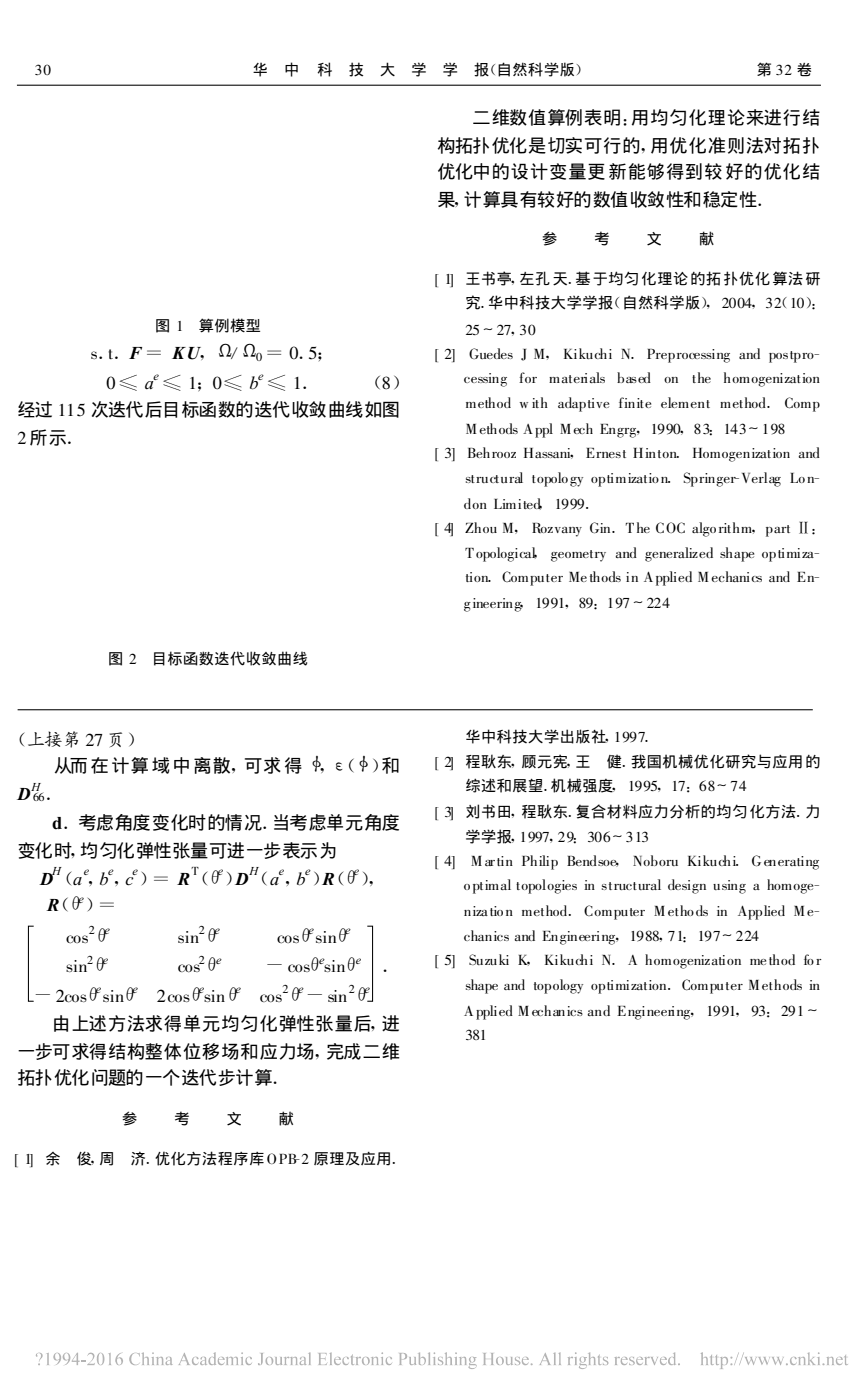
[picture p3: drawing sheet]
<svg xmlns="http://www.w3.org/2000/svg" width="175mm" height="283mm" viewBox="0 0 175 283" stroke-linecap="round" stroke-linejoin="round" font-family="sans-serif">
<path d="M3.4 17.3h162.7M3.6 143.7h160.8zM6.8 187.5h-1v15.2h1M74.3 187.5h1.1v15.2h-1.1" fill="none" stroke="#000" stroke-width=".21"/>
<g fill="#b3b3b3">
<path d="M7.3 274.2a.73 .73 0 0 1 1.2-.1 .73 .73 0 0 1-.3 1.1l-.3 .6v-.5a.93 .93 0 0 0 .1-1.3h-.2a.48 .48 0 0 0-.3 .7l-.2-.2zM7.7 276.2a.22 .22 0 0 1 .4 0 .22 .22 0 0 1-.4 0z" fill-rule="evenodd"/>
<path d="M141.6 274l.6-.2v1.2a.54 .54 0 0 1 .7-.3 .54 .54 0 0 1 .3 .7v.9l.3 .1h-.9l.3-.3v-.9a.35 .35 0 0 0-.3-.3 .35 .35 0 0 0-.4 .2v1.2l.3 .1h-.9l.3-.2v-2.1z" fill-rule="evenodd"/>
<path d="M13 274a.93 .93 0 0 1 1.1 .3 .93 .93 0 0 1 .1 1.1 1.34 1.34 0 0 1-1.5 1 1.26 1.26 0 0 0 1.1-1.1 .77 .77 0 0 1-1.1-.2 .77 .77 0 0 1 .3-1.1zM13.3 274a.64 .64 0 0 0-.3 .9 .64 .64 0 0 0 .9 .3 .99 .99 0 0 0-.5-1.2z" fill-rule="evenodd"/>
<path d="M15.6 273.9h.2v1.6h.3v.2h-.3v.7h-.3v-.7h-1v-.2zM15.5 274.2l-.8 1.3h.8z" fill-rule="evenodd"/>
<path d="M16.4 275.4h1v.3h-1z" fill-rule="evenodd"/>
<path d="M17.9 274a.73 .73 0 0 1 1 .1 .73 .73 0 0 1 0 1l-.9 1h.9l.4-.2-.2 .5h-1.5a2.65 2.65 0 0 0 1.2-1.9 .6 .6 0 0 0-.6-.3 .6 .6 0 0 0-.5 .4z" fill-rule="evenodd"/>
<path d="M19.9 274.1a.67 .67 0 0 1 .8-.2 .67 .67 0 0 1 .4 .7 1.34 1.34 0 0 1-.7 1.8 1.53 1.53 0 0 1-.5-2.3zM20.2 274a2.28 2.28 0 0 0 0 2.3h.3a2.23 2.23 0 0 0 0-2.3z" fill-rule="evenodd"/>
<path d="M21.8 274.1l.6-.2v2.2l.3 .3h-.9l.3-.1v-1.7v-.4z" fill-rule="evenodd"/>
<path d="M45.5 274.9l.6-.2v.3a.52 .52 0 0 1 .5-.3 .52 .52 0 0 1 .5 .3 .53 .53 0 0 1 .7-.3 .53 .53 0 0 1 .4 .6v.9l.2 .2h-.8l.3-.3v-.8a.35 .35 0 0 0-.3-.4 .35 .35 0 0 0-.4 .3v1.1l.2 .1h-.8l.2-.2v-.9a.37 .37 0 0 0-.2-.4 .37 .37 0 0 0-.5 .2v1.1l.3 .2h-.8l.2-.1v-1.3z" fill-rule="evenodd"/>
<path d="M125.8 274.9a.67 .67 0 0 1 .8-.2 .67 .67 0 0 1 .4 .6h-1.2a.6 .6 0 0 0 .4 .8 .6 .6 0 0 0 .8-.4 .74 .74 0 0 1-1 .7 .74 .74 0 0 1-.4-1.1zM126 274.9l-.2 .3h.8a.39 .39 0 0 0-.2-.4 .39 .39 0 0 0-.4 .1z" fill-rule="evenodd"/>
<path d="M28.5 274l.6-.2v1.2a.55 .55 0 0 1 .7-.3 .55 .55 0 0 1 .3 .7v.8l.3 .2h-.8l.2-.2v-1a.35 .35 0 0 0-.3-.4 .35 .35 0 0 0-.4 .3v1.1l.3 .2h-.9l.3-.1v-.3v-1.7v-.3z" fill-rule="evenodd"/>
<path d="M78.2 274.9a.54 .54 0 0 1 .7-.3 .54 .54 0 0 1 .3 .6h-.1a.42 .42 0 0 0-.5-.4 .42 .42 0 0 0-.3 .6 .59 .59 0 0 0 .4 .7 .59 .59 0 0 0 .7-.4 .75 .75 0 0 1-1 .7 .75 .75 0 0 1-.4-1.1z" fill-rule="evenodd"/>
<path d="M9.2 274.1l.7-.2v2.3l.3 .2h-.9l.3-.1v-2.1z" fill-rule="evenodd"/>
<path d="M53.6 275.5a.85 .85 0 0 1 1.7 0 .85 .85 0 0 1-1.7 0zM54.2 274.9a.86 .86 0 0 0 .5 1.4 .91 .91 0 0 0-.3-1.5z" fill-rule="evenodd"/>
<path d="M128.9 274.9a.69 .69 0 0 1 .8-.2 .69 .69 0 0 1 .4 .6h-1.2a.6 .6 0 0 0 .4 .8 .6 .6 0 0 0 .8-.4 .7 .7 0 0 1-.8 .8 .7 .7 0 0 1-.6-.9zM129.1 274.9l-.2 .3h.9a.4 .4 0 0 0-.3-.4 .4 .4 0 0 0-.4 .1z" fill-rule="evenodd"/>
<path d="M39.1 274.9a.56 .56 0 0 1 .6-.3 .56 .56 0 0 1 .4 .6 .27 .27 0 0 1-.3-.1 .27 .27 0 0 1-.1-.3 .6 .6 0 0 0-.6 .4 .6 .6 0 0 0 .2 .7 .55 .55 0 0 0 .5 .2 .55 .55 0 0 0 .5-.4 .76 .76 0 0 1-1 .7 .76 .76 0 0 1-.5-1.1z" fill-rule="evenodd"/>
<path d="M88.7 274.8l.9-.1v.5a.45 .45 0 0 0-.3-.4 .45 .45 0 0 0-.5 .1v.3l.3 .1a.59 .59 0 0 1 .5 .8 .59 .59 0 0 1-.9 .3h-.1v-.5a.45 .45 0 0 0 .3 .4 .45 .45 0 0 0 .5-.2v-.3l-.7-.4-.1-.3z" fill-rule="evenodd"/>
<path d="M44.2 274.9a.69 .69 0 0 1 .8-.2 .69 .69 0 0 1 .5 .6h-1.2a.6 .6 0 0 0 .3 .8 .6 .6 0 0 0 .8-.4 .7 .7 0 0 1-.8 .8 .7 .7 0 0 1-.6-.9zM44.4 274.9l-.1 .3h.8a.4 .4 0 0 0-.2-.4 .4 .4 0 0 0-.5 .1z" fill-rule="evenodd"/>
<path d="M23.8 274.2l.5-.3h.6a1.3 1.3 0 0 0-1.2 1.1 .78 .78 0 0 1 1.3 .6 .78 .78 0 0 1-1.2 .8 1.39 1.39 0 0 1 0-2.2zM23.7 275.1a.95 .95 0 0 0 .5 1.2 .69 .69 0 0 0 .3-.7 .69 .69 0 0 0-.5-.6z" fill-rule="evenodd"/>
<path d="M133.7 274.9a.69 .69 0 0 1 .8-.2 .69 .69 0 0 1 .4 .6h-1.2a.6 .6 0 0 0 .4 .8 .6 .6 0 0 0 .8-.4 .7 .7 0 0 1-.8 .8 .7 .7 0 0 1-.6-.9zM133.9 274.9l-.2 .3h.8a.4 .4 0 0 0-.2-.4 .4 .4 0 0 0-.4 .1z" fill-rule="evenodd"/>
<path d="M49.8 274.9a.54 .54 0 0 1 .7-.3 .54 .54 0 0 1 .4 .6h-.2a.42 .42 0 0 0-.5-.4 .42 .42 0 0 0-.3 .6 .59 .59 0 0 0 .4 .7 .59 .59 0 0 0 .7-.4 .75 .75 0 0 1-.9 .7 .75 .75 0 0 1-.4-1.1z" fill-rule="evenodd"/>
<path d="M52.5 273.9h1l-.3 .3v1.4a.62 .62 0 0 1-.2 .7 .62 .62 0 0 1-.8 0l.1-.3h.2l.2 .3 .1-.3v-1.8z" fill-rule="evenodd"/>
<path d="M55.4 274.7h.6v1.1a.36 .36 0 0 0 .3 .4 .36 .36 0 0 0 .4-.2v-1.1l-.2-.2h.5v1.4l.3 .1-.6 .2v-.3a.54 .54 0 0 1-.6 .3 .54 .54 0 0 1-.4-.6v-1z" fill-rule="evenodd"/>
<path d="M57.3 274.9l.6-.2v.3l.4-.3a.18 .18 0 0 1 .3 .1 .18 .18 0 0 1-.2 .2l-.3-.1-.2 .3v1l.3 .2h-.9l.3-.1v-.3v-1z" fill-rule="evenodd"/>
<path d="M105.8 274.9a.69 .69 0 0 1 .7-.2 .69 .69 0 0 1 .5 .6h-1.2a.6 .6 0 0 0 .4 .8 .6 .6 0 0 0 .7-.4 .7 .7 0 0 1-.7 .8 .7 .7 0 0 1-.6-.9zM105.9 274.9l-.1 .3h.8a.4 .4 0 0 0-.2-.4 .4 .4 0 0 0-.5 .1z" fill-rule="evenodd"/>
<path d="M62.3 274l.5-.2v2.5l.3 .1h-.8l.2-.1v-.3v-1.9z" fill-rule="evenodd"/>
<path d="M60.8 274.8a.6 .6 0 0 1 .7-.1 .6 .6 0 0 1 .3 .6l.1 .9h.2l-.4 .2-.1-.2a.49 .49 0 0 1-.8 .2 .49 .49 0 0 1-.1-.7l.9-.4-.1-.3a.35 .35 0 0 0-.4-.2 .35 .35 0 0 0-.2 .5l-.3-.2zM61 275.7l-.1 .3 .2 .2 .5-.2v-.6z" fill-rule="evenodd"/>
<path d="M64.2 273.9h1.9v.6l-.3-.4-.9-.1v1h.8l.2-.3v.8l-.2-.3h-.8v1l.1 .1a.89 .89 0 0 0 1.2-.5l-.1 .6h-1.9l.3-.1v-.4v-1.8z" fill-rule="evenodd"/>
<path d="M66.5 274l.6-.2v2.4l.2 .2h-.8l.3-.1v-2.2z" fill-rule="evenodd"/>
<path d="M92.1 274a.2 .2 0 0 1 .4 0 .2 .2 0 0 1-.4 0zM91.8 274.9l.6-.2v1.5l.3 .2h-.8l.2-.1v-1.3z" fill-rule="evenodd"/>
<path d="M71.3 274.1l.1 .6h.4v.1h-.4v1.3l.1 .1 .3-.1a.38 .38 0 0 1-.5 .3 .38 .38 0 0 1-.3-.4v-1.2h-.2z" fill-rule="evenodd"/>
<path d="M130.2 274.9l.6-.2v.3l.3-.3h.2a.2 .2 0 0 1 .1 .3 .2 .2 0 0 1-.3-.1l-.3 .3v.9l.3 .3h-.9l.3-.2v-1.2z" fill-rule="evenodd"/>
<path d="M71.8 274.9l.6-.2v.3l.3-.3h.2a.2 .2 0 0 1 .1 .3 .21 .21 0 0 1-.4-.1l-.2 .3v.9l.3 .3h-.9l.3-.2v-1.2z" fill-rule="evenodd"/>
<path d="M127.4 274.8l.9-.1v.5a.47 .47 0 0 0-.3-.4 .47 .47 0 0 0-.5 .1l.3 .4a.59 .59 0 0 1 .6 .8 .59 .59 0 0 1-1 .3h-.1v-.5a.48 .48 0 0 0 .3 .4 .48 .48 0 0 0 .6-.2l-.1-.3-.7-.4-.1-.3z" fill-rule="evenodd"/>
<path d="M77.2 274a.18 .18 0 0 1 .3 0 .18 .18 0 0 1-.3 0zM76.9 274.9l.6-.2v1.5l.3 .2h-.9l.3-.1v-.3v-1.1z" fill-rule="evenodd"/>
<path d="M30.8 274a.18 .18 0 0 1 .3 0 .18 .18 0 0 1-.3 0zM30.5 274.9l.6-.2v1.5l.3 .2h-.8l.2-.1v-1.3z" fill-rule="evenodd"/>
<path d="M80.5 273.9h.9a.74 .74 0 0 1 1 .8 .74 .74 0 0 1-1.1 .5h-.1v1l.4 .2h-1.1l.3-.1 .1-.4v-1.8zM81.2 274.1v1a.57 .57 0 0 0 .8-.5 .57 .57 0 0 0-.8-.5z" fill-rule="evenodd"/>
<path d="M82.5 274.7h.6v1.1a.36 .36 0 0 0 .3 .4 .36 .36 0 0 0 .5-.2l-.1-1.1-.2-.2h.5v1.3l.1 .2h.2l-.5 .2v-.3a.54 .54 0 0 1-.7 .3 .54 .54 0 0 1-.4-.6v-.9z" fill-rule="evenodd"/>
<path d="M48.8 274a.2 .2 0 0 1 .4 0 .2 .2 0 0 1-.4 0zM48.6 274.9l.5-.2 .1 1.5 .2 .2h-.8l.2-.1 .1-.3-.1-1.1z" fill-rule="evenodd"/>
<path d="M86.5 274l.5-.2v2.5l.3 .1h-.8l.2-.1v-.3v-1.9z" fill-rule="evenodd"/>
<path d="M87.7 274a.2 .2 0 0 1 .4 0 .2 .2 0 0 1-.4 0zM87.5 274.9l.6-.2v1.5l.2 .2h-.8l.2-.1v-1.3z" fill-rule="evenodd"/>
<path d="M40.6 274.9a.61 .61 0 0 1 .7-.3 .61 .61 0 0 1 .4 .7l.1 .9h.2l-.4 .2-.1-.2a.49 .49 0 0 1-.8 .2 .49 .49 0 0 1-.1-.7l.9-.4-.1-.3a.35 .35 0 0 0-.4-.2 .35 .35 0 0 0-.2 .5l-.2-.1zM40.9 275.7l-.1 .3 .2 .2 .5-.2v-.6z" fill-rule="evenodd"/>
<path d="M67.8 274.9a.67 .67 0 0 1 .8-.2 .67 .67 0 0 1 .4 .6h-1.2a.6 .6 0 0 0 .4 .8 .6 .6 0 0 0 .8-.4 .74 .74 0 0 1-1 .7 .74 .74 0 0 1-.4-1.1zM68 274.9l-.2 .3h.8a.39 .39 0 0 0-.2-.4 .39 .39 0 0 0-.4 .1z" fill-rule="evenodd"/>
<path d="M145.6 274.9l.6-.2v.4a.62 .62 0 0 1 .7-.4 .62 .62 0 0 1 .4 .8 .76 .76 0 0 1-.3 .8 .76 .76 0 0 1-.8 0v.7l.2 .2h-.9l.3-.1v-.3v-1.8zM146.2 275.2v.6a.46 .46 0 0 0 .5 .5 .46 .46 0 0 0 .3-.6 .49 .49 0 0 0-.2-.7 .49 .49 0 0 0-.6 .2z" fill-rule="evenodd"/>
<path d="M92.7 274.9l.6-.2v.3a.54 .54 0 0 1 .7-.3 .54 .54 0 0 1 .4 .6v1l.2 .1h-.8l.3-.2v-.9l-.1-.3-.2-.1-.5 .2v1.1l.3 .2h-.8l.2-.2v-1.2z" fill-rule="evenodd"/>
<path d="M95.1 274.8l.4-.1 .9 .1v.2h-.3a.68 .68 0 0 1-.1 .7 .68 .68 0 0 1-.8 .2l-.1 .2 .3 .1a.73 .73 0 0 1 1 .5 .98 .98 0 0 1-1.6 .1l.3-.4-.2-.3 .3-.3-.3-.5zM95.3 274.8a.48 .48 0 0 0-.1 .7 .48 .48 0 0 0 .6 .2 .48 .48 0 0 0 .1-.6 .48 .48 0 0 0-.6-.3zM95.1 276.4l-.1 .2a.73 .73 0 0 0 .7 .4 .73 .73 0 0 0 .6-.5z" fill-rule="evenodd"/>
<path d="M114.7 274.9l.6-.2v.3l.3-.3h.2a.2 .2 0 0 1 .1 .3 .21 .21 0 0 1-.4-.1l-.2 .3v.9l.3 .3h-.9l.3-.2v-1.2z" fill-rule="evenodd"/>
<path d="M97.5 273.9h1.1l-.4 .3v.9h1.2v-1l-.3-.2h1l-.3 .2v2l.3 .3h-1l.3-.1v-1.1h-1.2v.9l.4 .3h-1.1l.3-.1 .1-.4v-1.7z" fill-rule="evenodd"/>
<path d="M167.1 274.9l.6-.2v.3a.52 .52 0 0 1 .6-.3 .52 .52 0 0 1 .4 .6v1l.2 .1h-.8l.2-.1 .1-.3v-.9l-.3-.2-.4 .2v1.2l.2 .1h-.8l.3-.2v-1.2z" fill-rule="evenodd"/>
<path d="M102.1 274.7h.6v1.1a.36 .36 0 0 0 .2 .4 .36 .36 0 0 0 .5-.2l-.1-1.1-.2-.2h.6v1.4l.3 .1-.6 .2v-.3a.54 .54 0 0 1-.7 .3 .54 .54 0 0 1-.4-.6v-1z" fill-rule="evenodd"/>
<path d="M104.3 274.8l.9-.1v.5a.47 .47 0 0 0-.3-.4 .47 .47 0 0 0-.5 .1l.2 .4a.59 .59 0 0 1 .6 .8 .59 .59 0 0 1-1 .3h-.1v-.5a.48 .48 0 0 0 .4 .4 .48 .48 0 0 0 .5-.2l-.1-.3-.7-.4-.1-.3z" fill-rule="evenodd"/>
<path d="M69.5 274.9a.54 .54 0 0 1 .6-.3 .54 .54 0 0 1 .4 .6h-.2a.42 .42 0 0 0-.5-.4 .42 .42 0 0 0-.3 .6 .59 .59 0 0 0 .4 .7 .59 .59 0 0 0 .8-.4 .75 .75 0 0 1-1 .7 .75 .75 0 0 1-.4-1.1z" fill-rule="evenodd"/>
<path d="M156 274.7h.7l-.1 .2 .4 1.1 .4-.8-.4-.5h.8l-.2 .2 .4 1 .4-1.1-.2-.1h.5l-.7 1.7-.6-1.1-.6 1.1-.6-1.5z" fill-rule="evenodd"/>
<path d="M110.3 273.9l1 2.2 .3 .3h-1l.3-.2-.2-.6h-1l-.2 .6 .2 .2h-.7l.4-.5zM110.2 274.5l-.5 .9h.9z" fill-rule="evenodd"/>
<path d="M111.8 274l.6-.2v2.4l.2 .2h-.8l.3-.1v-2.2z" fill-rule="evenodd"/>
<path d="M112.9 274l.5-.2v2.2l.1 .3 .2 .1h-.8l.2-.1v-.3v-1.7v-.3z" fill-rule="evenodd"/>
<path d="M43.1 274l.5-.2v2.3l.3 .1-.6 .2v-.2a.74 .74 0 0 1-1 0 .74 .74 0 0 1 0-1l.4-.5 .6 .1v-.7zM42.7 274.9a.77 .77 0 0 0 .5 1.3l.1-.2v-.8a.39 .39 0 0 0-.2-.4 .39 .39 0 0 0-.4 .1z" fill-rule="evenodd"/>
<path d="M116.3 274a.2 .2 0 0 1 .4 0 .2 .2 0 0 1-.4 0zM116.1 274.9l.6-.2v1.6l.2 .1h-.8l.2-.2v-1.2z" fill-rule="evenodd"/>
<path d="M117.4 274.8l.5-.1 .9 .1-.4 .2a.68 .68 0 0 1-.1 .7 .68 .68 0 0 1-.8 .2l-.1 .1 .3 .2a.72 .72 0 0 1 1.1 .5 .9 .9 0 0 1-.8 .5 .9 .9 0 0 1-.9-.4l.3-.4-.1-.4 .2-.2-.3-.4zM117.6 274.8a.49 .49 0 0 0-.1 .7 .49 .49 0 0 0 .6 .2 .5 .5 0 0 0 .1-.7 .5 .5 0 0 0-.6-.2zM117.5 276.4l-.2 .2a.73 .73 0 0 0 .7 .4 .73 .73 0 0 0 .6-.5z" fill-rule="evenodd"/>
<path d="M160.1 274.9a.56 .56 0 0 1 .6-.3 .56 .56 0 0 1 .4 .6 .27 .27 0 0 1-.3-.1 .27 .27 0 0 1-.1-.3 .6 .6 0 0 0-.6 .4 .6 .6 0 0 0 .2 .7 .55 .55 0 0 0 .5 .2 .55 .55 0 0 0 .5-.4 .76 .76 0 0 1-1 .7 .76 .76 0 0 1-.5-1.1z" fill-rule="evenodd"/>
<path d="M121.3 274.1v.6h.4v.1h-.4v1.3l.1 .1 .4-.1a.38 .38 0 0 1-.5 .4 .38 .38 0 0 1-.3-.5v-1.2h-.2z" fill-rule="evenodd"/>
<path d="M122.1 274.8l.9-.1v.5a.44 .44 0 0 0-.3-.4 .44 .44 0 0 0-.5 .2l.3 .3a.59 .59 0 0 1 .5 .8 .59 .59 0 0 1-.9 .3h-.1v-.5a.48 .48 0 0 0 .3 .4 .48 .48 0 0 0 .5-.2v-.3l-.8-.5z" fill-rule="evenodd"/>
<path d="M74.9 274.9l.6-.2v.3a.52 .52 0 0 1 .7-.3 .52 .52 0 0 1 .3 .6l.1 1 .2 .1h-.8l.2-.1v-.3v-.9l-.2-.2-.5 .2v1.2l.3 .1h-.8l.2-.2v-1.2z" fill-rule="evenodd"/>
<path d="M124.2 274.9l.6-.2v.3l.3-.3 .3 .1a.23 .23 0 0 1-.2 .2 .23 .23 0 0 1-.2-.1l-.2 .3v.9l.3 .3h-.9l.3-.2v-1.2z" fill-rule="evenodd"/>
<path d="M153.3 274.7h.7l-.1 .2 .4 1.1 .4-.8-.4-.5h.7l-.1 .3 .4 .9 .4-1.1-.2-.1h.5l-.3 .3-.5 1.4-.5-1.1-.6 1.1-.6-1.5z" fill-rule="evenodd"/>
<path d="M73.1 275.5a.86 .86 0 0 1 1.7 0 .86 .86 0 0 1-1.7 0zM73.7 274.9a1.07 1.07 0 0 0 .3 1.4 .83 .83 0 0 0 .5-.8 .83 .83 0 0 0-.6-.7z" fill-rule="evenodd"/>
<path d="M37.3 273.9l1 2.2 .3 .3h-1l.3-.2-.3-.6h-.9l-.3 .6 .3 .2h-.8l.5-.5zM37.2 274.5l-.5 .9h.9z" fill-rule="evenodd"/>
<path d="M118.9 274l.6-.2v1.2a.55 .55 0 0 1 .7-.3 .55 .55 0 0 1 .3 .7v.9l.2 .1h-.8l.3-.2v-1a.35 .35 0 0 0-.4-.3 .35 .35 0 0 0-.3 .2v1.2l.2 .1h-.8l.2-.1v-2.2z" fill-rule="evenodd"/>
<path d="M84.4 274l.6-.2v1.2a.69 .69 0 0 1 1-.2 .69 .69 0 0 1 .1 1 .91 .91 0 0 1-1.4 .5v-2.2zM85.1 275l-.1 1.2a.53 .53 0 0 0 .7 0 .53 .53 0 0 0 .2-.6 .51 .51 0 0 0-.2-.6 .51 .51 0 0 0-.6 0z" fill-rule="evenodd"/>
<path d="M136.1 274l.5-.2v2.2l.1 .2h.2l-.6 .2v-.2a.75 .75 0 0 1-1 0 .75 .75 0 0 1 0-1l.5-.5 .5 .1v-.7zM135.7 274.9a.75 .75 0 0 0-.2 .8 .75 .75 0 0 0 .7 .5l.1-.2v-.8a.39 .39 0 0 0-.2-.4 .39 .39 0 0 0-.4 .1z" fill-rule="evenodd"/>
<path d="M58.6 274.9l.6-.2v.3a.52 .52 0 0 1 .6-.3 .52 .52 0 0 1 .3 .6l.1 1 .2 .1h-.8l.2-.1 .1-.3-.1-.9-.2-.2-.4 .2v1.2l.2 .1h-.8l.2-.2v-1.2z" fill-rule="evenodd"/>
<path d="M31.4 274.9l.6-.2v.3a.54 .54 0 0 1 .7-.3 .54 .54 0 0 1 .4 .6v1l.2 .1h-.8l.2-.2v-.9v-.3l-.2-.1-.5 .2v1.1l.3 .2h-.8l.2-.2v-1.2z" fill-rule="evenodd"/>
<path d="M11 274.2a.85 .85 0 0 1 1.1-.1 .85 .85 0 0 1 .3 1.1 1.38 1.38 0 0 1-1.6 1.2 1.2 1.2 0 0 0 1.2-1.1 .75 .75 0 0 1-1.1-.1 .75 .75 0 0 1 .1-1zM11.3 274.1a.65 .65 0 0 0-.1 .8 .65 .65 0 0 0 .7 .3 .74 .74 0 0 0-.5-1.2z" fill-rule="evenodd"/>
<path d="M144 274.1l.1 .6h.4v.1h-.4v1.3l.1 .1 .3-.1a.39 .39 0 0 1-.4 .3 .39 .39 0 0 1-.3-.4v-1.2h-.3z" fill-rule="evenodd"/>
<path d="M145.1 274.1v.6h.4v.1h-.4v1.3l.1 .1 .4-.1a.38 .38 0 0 1-.5 .4 .38 .38 0 0 1-.3-.5v-1.2h-.3z" fill-rule="evenodd"/>
<path d="M33.7 274.8a.62 .62 0 0 1 .7-.1 .62 .62 0 0 1 .3 .6l.1 .9h.2l-.4 .2-.2-.2a.48 .48 0 0 1-.7 .2 .48 .48 0 0 1-.1-.7l.8-.4v-.3a.36 .36 0 0 0-.4-.2 .36 .36 0 0 0-.3 .5l-.1-.1zM33.8 275.7v.2l.1 .3 .5-.2v-.6z" fill-rule="evenodd"/>
<path d="M147.8 274.9a.21 .21 0 0 1 .4 0 .21 .21 0 0 1-.4 0zM147.7 276.2a.25 .25 0 0 1 .5 0 .25 .25 0 0 1-.5 0z" fill-rule="evenodd"/>
<path d="M149.4 273.8h.1l-.9 2.6h-.1z" fill-rule="evenodd"/>
<path d="M150.4 273.8h.2l-1 2.6h-.1z" fill-rule="evenodd"/>
<path d="M150.6 274.7h.7l-.2 .3 .4 1 .4-.8-.3-.5h.7l-.1 .3 .3 .9 .4-1-.2-.2h.5l-.2 .3-.5 1.4-.5-1.1-.6 1.1z" fill-rule="evenodd"/>
<path d="M26.6 274.2a1.78 1.78 0 0 1 1.6-.2l.1-.1v.8a.92 .92 0 0 0-1.1-.7 .92 .92 0 0 0-.6 1.2 .98 .98 0 0 0 .6 1.1 .98 .98 0 0 0 1.2-.5 1.24 1.24 0 0 1-1.9 .3 1.24 1.24 0 0 1 .1-1.9z" fill-rule="evenodd"/>
<path d="M89.9 274l.5-.2v1.2a.55 .55 0 0 1 .7-.3 .55 .55 0 0 1 .3 .7v.8l.3 .2h-.8l.2-.2v-1a.35 .35 0 0 0-.3-.4 .35 .35 0 0 0-.4 .3v1.1l.3 .2h-.8l.2-.1v-.3v-1.7v-.3z" fill-rule="evenodd"/>
<path d="M100.3 275.5a.85 .85 0 0 1 1.7 0 .85 .85 0 0 1-1.7 0zM100.8 274.9a.86 .86 0 0 0 .6 1.4 .91 .91 0 0 0-.4-1.5z" fill-rule="evenodd"/>
<path d="M161.3 274.9l.6-.2v.3a.54 .54 0 0 1 .7-.3 .54 .54 0 0 1 .3 .6v1l.3 .1h-.8l.2-.2v-.9v-.3l-.3-.1-.4 .2v1.1l.3 .2h-.8l.2-.2v-1.2z" fill-rule="evenodd"/>
<path d="M163.2 274l.6-.2v1.6l.6-.5-.1-.2h.7l-.9 .6 1 1.1h-.8l.1-.2-.6-.8v.9l.3 .1h-.9l.3-.1v-.3v-1.7l-.1-.3z" fill-rule="evenodd"/>
<path d="M165.5 274a.18 .18 0 0 1 .3 0 .18 .18 0 0 1-.3 0zM165.2 274.9l.6-.2v1.5l.3 .2h-.9l.3-.1v-1.3z" fill-rule="evenodd"/>
<path d="M131.5 274.7h.8l-.2 .2 .4 1.1 .4-1.1-.1-.2h.5l-.8 1.7-.8-1.5z" fill-rule="evenodd"/>
<path d="M169.3 274.9a.67 .67 0 0 1 .8-.2 .67 .67 0 0 1 .4 .6h-1.1a.6 .6 0 0 0 .3 .8 .6 .6 0 0 0 .8-.4 .74 .74 0 0 1-1 .7 .74 .74 0 0 1-.4-1.1zM169.5 274.9l-.1 .3h.7a.39 .39 0 0 0-.1-.4 .39 .39 0 0 0-.5 .1z" fill-rule="evenodd"/>
<path d="M171.2 274.1v.6h.4v.1h-.4v1.3l.1 .1 .4-.1a.38 .38 0 0 1-.5 .4 .38 .38 0 0 1-.3-.5v-1.2h-.3z" fill-rule="evenodd"/>
<circle cx="107.5" cy="276.2" r=".23"/>
<circle cx="166.6" cy="276.2" r=".23"/>
<circle cx="159.2" cy="276.2" r=".23"/>
<circle cx="137.4" cy="276.2" r=".22"/>
</g>
<g font-size="3.7">
<text x="95.6" y="25">二维数值算例表明 :</text>
<text x="127.7" y="25">用均匀化理论来进行结</text>
<text x="88.5" y="30.7">构拓扑优化是切实可行的 ,用优化准则法对拓扑</text>
<text x="88.5" y="36">优化中的设计变量更新能够得到较好的优化结</text>
<text x="88.5" y="41.6">果,计算具有较好的数值收敛性和稳定性.</text>
<text x="18.3" y="72.7">s .</text>
<text x="21.9" y="72.7">t .F =KU, Ψ Ψ =0.;</text>
<text x="46.6" y="72.7">/</text>
<text x="62.4" y="72.7">5</text>
<text x="21.5" y="78.7">0 ≤a</text>
<text x="33.9" y="78.7">≤1;</text>
<text x="43" y="78.7">0 ≤b</text>
<text x="55" y="78.7">≤1.</text>
<text x="75.1" y="78.7">(8)</text>
<text x="3.5" y="84.3">经过 115 次迭代后目标函数的迭代收敛曲线如图</text>
<text x="3.5" y="90">2所示.</text>
<text x="3.2" y="151">(上接第 27 页)</text>
<text x="3.5" y="161.9">D</text>
<text x="9.9" y="161.9">.</text>
<text x="10.9" y="156.3">从而在计算域中离散 ,可求得</text>
<text x="65.6" y="156.3">, ε( )和</text>
<text x="10.6" y="167.9">d .考虑角度变化时的情况.</text>
<text x="55" y="167.9">当考虑单元角度</text>
<text x="3.5" y="173.6">变化时,均匀化弹性张量可进一步表示为</text>
<text x="8.1" y="179.2">D (a ,b ,c )=R (θ)D (a ,b )R(θ),</text>
<text x="9.5" y="184.5">R(θ)=</text>
<text x="13.4" y="190.9">cos θ</text>
<text x="36" y="190.9">sin θ</text>
<text x="56.1" y="190.9">cosθsinθ</text>
<text x="13.4" y="196.9">sin θ</text>
<text x="36" y="196.9">cos θ</text>
<text x="54.7" y="196.9">-cosθsinθ</text>
<text x="78" y="196.9">.</text>
<text x="7.8" y="202.8">-2cosθsinθ</text>
<text x="31.7" y="202.8">2cosθsinθ</text>
<text x="52.6" y="202.8">cos θ-sin θ</text>
<text x="10.6" y="208.5">由上述方法求得单元均匀化弹性张量后,进</text>
<text x="3.5" y="214.1">一步可求得结构整体位移场和应力场 ,完成二维</text>
<text x="3.5" y="219.4">拓扑优化问题的一个迭代步计算.</text>
</g>
<g font-size="3.1">
<text x="7.1" y="15.2">30</text>
<text x="51.2" y="15.2">华</text>
<text x="57.5" y="15.2">中</text>
<text x="64.2" y="15.2">科</text>
<text x="70.6" y="15.2">技</text>
<text x="76.9" y="15.2">大</text>
<text x="83.3" y="15.2">学</text>
<text x="89.6" y="15.2">学</text>
<text x="96" y="15.2">报(自然科学版)</text>
<text x="153.1" y="15.2">第 32 卷</text>
<text x="109.7" y="49.4">参</text>
<text x="120.3" y="49.4">考</text>
<text x="130.9" y="49.4">文</text>
<text x="141.5" y="49.4">献</text>
<text x="87.8" y="57.5">[ 1]</text>
<text x="94.2" y="57.5">王书亭,左孔天.</text>
<text x="116.4" y="57.5">基于均匀化理论的拓扑优化算法研</text>
<text x="94.2" y="62.4">究.</text>
<text x="98.8" y="62.4">华中科技大学学报(自然科学版), 2004 , 32(10):</text>
<text x="31.4" y="67">图 1</text>
<text x="40.2" y="67">算例模型</text>
<text x="94.2" y="67.7">25 ～ 27 ,30</text>
<text x="87.8" y="72.7">[ 2]</text>
<text x="93.8" y="77.6">cessing</text>
<text x="94.9" y="72.7">Guedes J M , Kikuchi N.Preprocessing and postpro-</text>
<text x="105.1" y="77.6">for</text>
<text x="111.1" y="77.6">materials</text>
<text x="124.9" y="77.6">based</text>
<text x="134.4" y="77.6">on</text>
<text x="140.1" y="77.6">the</text>
<text x="146.4" y="77.6">homogenization</text>
<text x="94.2" y="82.6">method w ith adaptive finite element method .Comp</text>
<text x="94.2" y="87.8">Methods Appl Mech Engrg , 1990 , 83:143～ 198</text>
<text x="87.8" y="92.8">[ 3]</text>
<text x="94.5" y="92.8">Behrooz Hassani , Ernest Hinton.Homogenization and</text>
<text x="94.2" y="97.7">structural topology optimization.Springer-Verlag Lon-</text>
<text x="87.8" y="108">[ 4]</text>
<text x="93.8" y="103">don Limited, 1999 .</text>
<text x="94.2" y="108">Zhou M , Rozvany Gin .The COC algorithm , part Ⅱ :</text>
<text x="94.2" y="112.9">Topological, geometry and generalized shape optimiza-</text>
<text x="94.2" y="117.8">tion.Computer Methods in Applied Mechanics and En-</text>
<text x="93.8" y="123.1">gineering, 1991 , 89 :197 ～ 224</text>
<text x="21.9" y="134.4">图 2</text>
<text x="30.7" y="134.4">目标函数迭代收敛曲线</text>
<text x="87.8" y="155.2">[ 2]</text>
<text x="94.2" y="150.3">华中科技大学出版社,1997.</text>
<text x="94.2" y="155.2">程耿东,顾元宪,王</text>
<text x="122.8" y="155.2">健.</text>
<text x="127.7" y="155.2">我国机械优化研究与应用的</text>
<text x="94.2" y="160.2">综述和展望.</text>
<text x="111.5" y="160.2">机械强度, 1995 , 17 :68～ 74</text>
<text x="87.8" y="165.5">[ 3]</text>
<text x="94.2" y="165.5">刘书田,程耿东.</text>
<text x="116.4" y="165.5">复合材料应力分析的均匀化方法.</text>
<text x="163" y="165.5">力</text>
<text x="94.2" y="170.4">学学报,1997 ,29:306～ 313</text>
<text x="87.8" y="175.3">[ 4]</text>
<text x="95.2" y="175.3">Martin Philip Bendsoe, Noboru Kikuchi.Generating</text>
<text x="93.8" y="180.3">optimal topologies in structural design using a homoge-</text>
<text x="93.8" y="185.6">nization method .Computer Methods in Applied Me-</text>
<text x="93.8" y="190.5">chanics and Engineering , 1988 ,71:197～ 224</text>
<text x="87.8" y="195.4">[ 5]</text>
<text x="94.9" y="195.4">Suzuki K, Kikuchi N.A homogenization method for</text>
<text x="94.2" y="200.4">shape and topology optimization .Computer Methods in</text>
<text x="93.8" y="205.7">Applied Mechanics and Engineering , 1991 , 93 :291 ～</text>
<text x="94.2" y="210.6">381</text>
<text x="24.7" y="227.5">参</text>
<text x="35.3" y="227.5">考</text>
<text x="45.9" y="227.5">文</text>
<text x="56.4" y="227.5">献</text>
<text x="2.8" y="235.7">[ 1]</text>
<text x="9.2" y="235.7">余</text>
<text x="15.5" y="235.7">俊,周</text>
<text x="26.5" y="235.7">济.</text>
<text x="31.4" y="235.7">优化方法程序库OPB-2 原理及应用.</text>
</g>
<g font-size="2.5">
<text x="31" y="76.9">e</text>
<text x="51.9" y="73">0</text>
<text x="52.2" y="76.9">e</text>
<text x="6.3" y="160.2">H</text>
<text x="6.7" y="162.3">66</text>
<text x="10.6" y="177.1">H</text>
<text x="16.9" y="177.1">e</text>
<text x="21.9" y="177.1">e</text>
<text x="26.8" y="177.1">e</text>
<text x="38.8" y="177.1">T</text>
<text x="44.1" y="177.1">e</text>
<text x="50.4" y="177.1">H</text>
<text x="56.4" y="177.1">e</text>
<text x="61.7" y="177.1">e</text>
<text x="71.6" y="177.1">e</text>
<text x="15.9" y="182.7">e</text>
<text x="18" y="189.1">2</text>
<text x="21.2" y="189.1">e</text>
<text x="40.2" y="189.1">2</text>
<text x="43.4" y="189.1">e</text>
<text x="62.4" y="189.1">e</text>
<text x="69.8" y="189.1">e</text>
<text x="17.6" y="195.1">2</text>
<text x="20.8" y="195.1">e</text>
<text x="40.2" y="195.1">2</text>
<text x="43.7" y="195.1">e</text>
<text x="64.6" y="195.1">e</text>
<text x="72" y="195.1">e</text>
<text x="19.4" y="201.1">e</text>
<text x="26.8" y="201.1">e</text>
<text x="40.2" y="201.1">e</text>
<text x="47.6" y="201.1">e</text>
<text x="57.1" y="201.1">2</text>
<text x="60.3" y="201.1">e</text>
<text x="70.6" y="201.1">2</text>
<text x="73.7" y="201.1">e</text>
</g>
</svg>
